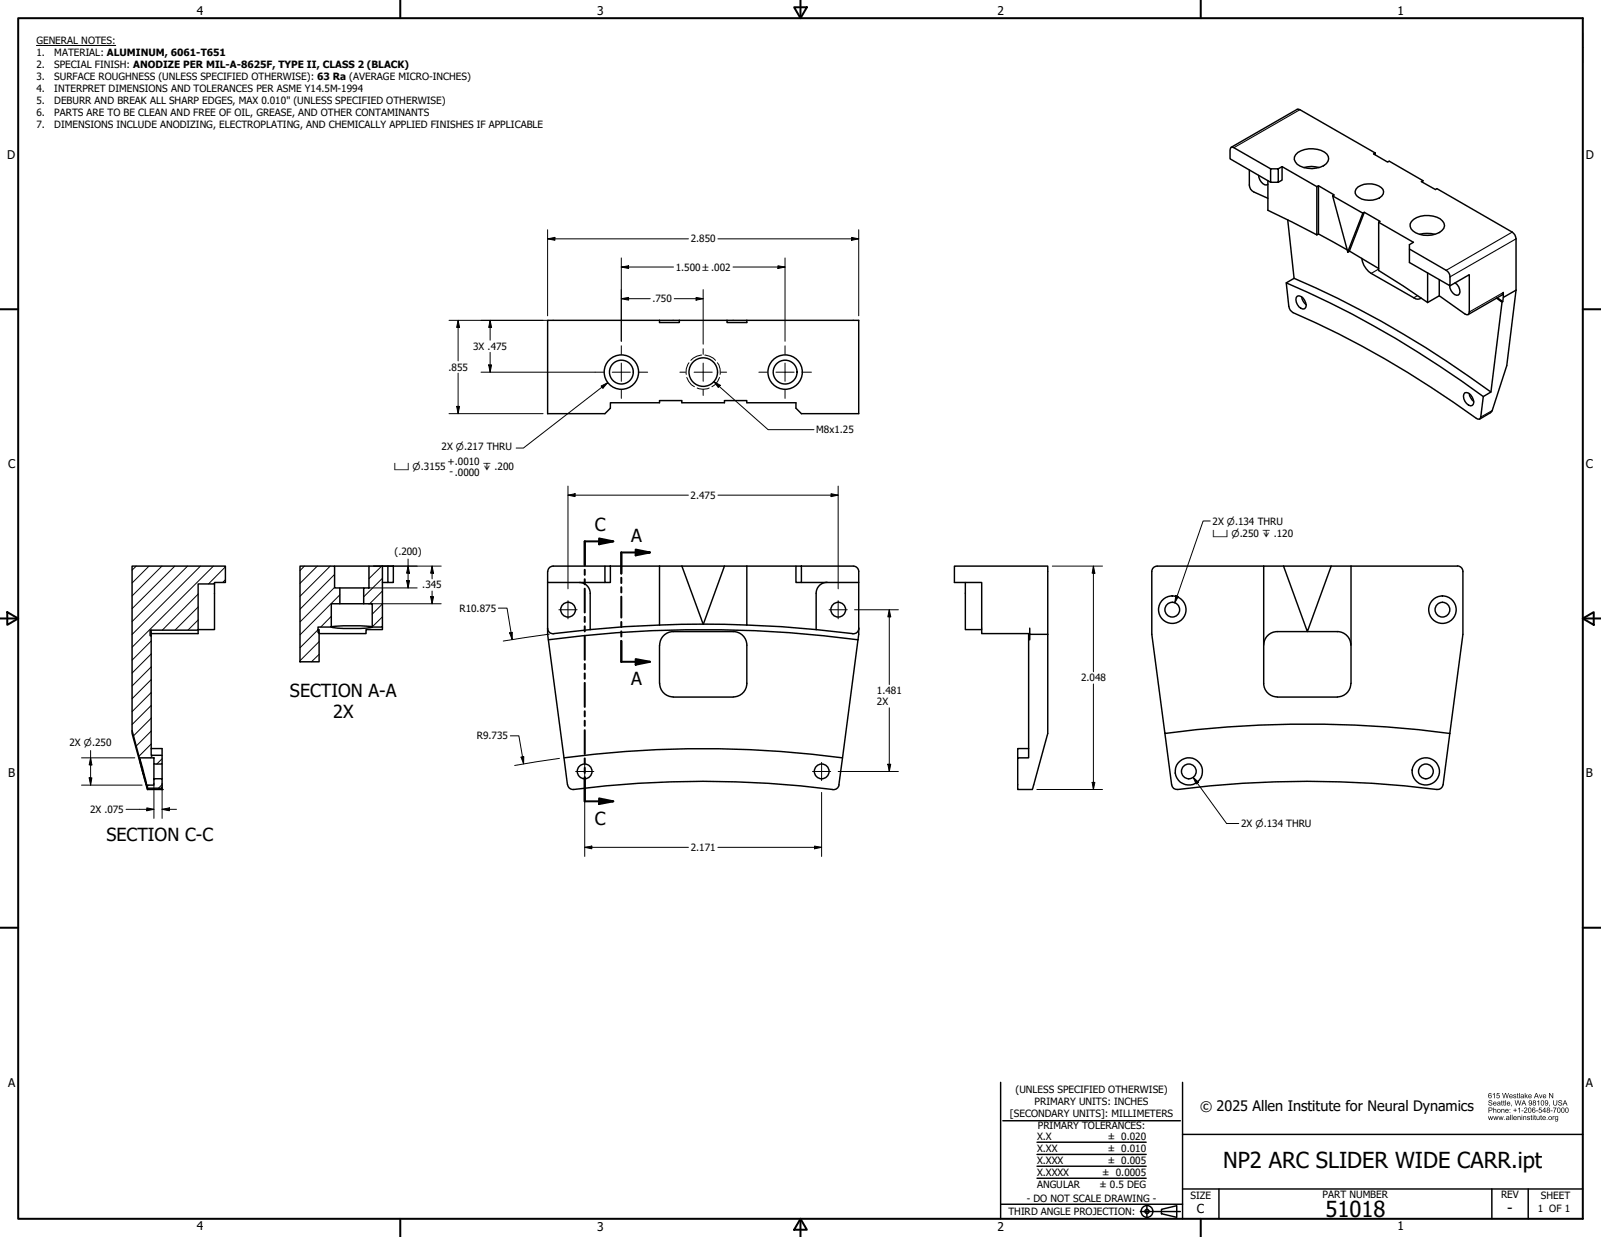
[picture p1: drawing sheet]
<svg xmlns="http://www.w3.org/2000/svg" width="559mm" height="432mm" viewBox="0 0 559 432" stroke-linecap="round" stroke-linejoin="round" font-family="sans-serif">
<!-- layer: Hatch (ANSI) -->
<g fill="none" stroke="#000" stroke-width=".35">
<path d="M47.6 197.6l-1.5 1.4M52 197.6l-5.9 5.9M56.5 197.6l-10.4 10.4M61 197.6l-14.9 14.9M65.5 197.6l-19.4 19.4M70 197.6l-23.9 23.9M74.5 197.6l-28.4 28.3M78.7 197.9l-5.9 5.9M106.2 197.6l-1.5 1.6M110.7 197.6l-6 6M115.3 197.6l-10.6 10.6M133.2 197.6l-4.4 4.4"/>
<path d="M69.2 207.4l-12.6 12.6M69.2 216.4l-3.6 3.6M69.2 211.9l-8.1 8.1M78.7 202.4l-1 .9M111 219.8l-6.3 6.3M115.6 215.1l-3.6 3.8M116.8 205l-12.1 12.1M116.8 200.5l-12.1 12.2M118.6 207.6l-13.9 14M133.5 215.3l-3.6 3.5M133.5 210.8l-3.6 3.6M133.5 201.9l-6.6 6.4"/>
<path d="M133.5 206.3l-4.5 4.5M52.8 237.2l-6.7 6.7M52.8 232.8l-6.7 6.7M52.8 228.3l-6.7 6.6M52.8 223.8l-6.7 6.6M111.4 228.4l-2.7 2.6M111.4 224l-6.7 6.6M52.8 246.3l-6.7 6.6M52.8 241.7l-6.7 6.7M52.8 250.7l-6.2 6.2M52.8 259.7l-4.3 4.3M52.8 255.2l-5.2 5.2"/>
<path d="M51.9 274.1l-.6 .5M53.3 263.7l-.8 .8M54.1 271.8l-.4 .4M56.6 273.9l-1.3 1.2M56.6 264.9l-1.9 1.8"/>
</g>
<!-- layer: Visible (ANSI) -->
<g fill="none" stroke="#000" stroke-width=".51">
<path d="M429.7 51.4l23.5-13.3 26.8 15.3M436.1 59.3v5.3a2.72 2.72 0 0 0 1.5 2.4l4.9 2.2M443.5 58.9l-12.8-7.3-1-.2-.2 .4-.2 3.6 14.2 8.2M443.5 58.9h2.7v4.7h-2.7zM447.5 58.2l-1.3 .7M452.2 54a8.4 8.4 0 0 1 10.9-.2 2.5 2.5 0 0 1-1.1 4 9.1 9.1 0 0 1-9.2-.5 2.29 2.29 0 0 1-.6-3.3zM455.1 58.5a9.5 9.5 0 0 1 5.3 0M480 53.4v.6M480 53.4l-.6 .3 4.9 2.9 .6-.3 11.7 6.8M439.3 61.2a3.5 3.5 0 0 0 2.7 3.4l.5-.3M442.5 63.1v10.3l17.1 8.6M446.2 63.6l1.3-.7v-4.7l12.1 7"/>
<path d="M449.5 76.7l2.2 20.5M459.6 65.2l.6-.4 5.5 3.3-.6 .3M459.6 65.2v16.8M460.2 64.8v16.9M465.1 68.4l5.3 19.5M465.1 68.4l10.6 6M474 65.3a7 7 0 0 1 8.7 .9 2.21 2.21 0 0 1-1.2 2.9 6.5 6.5 0 0 1-8.5-1.6l.3-1.5zM475.7 74.4l-5.3 13.5M475.7 74.4l.5-.3 5.5 3.2-.5 .3M476.2 74.1l-5.2 13.5M481.2 77.6v16.8l8.6 5.4 8.5 5.8M481.2 77.6l12.1 7-1.4 .8v6.2l14.2 8.2v-3.2a2.72 2.72 0 0 0-1.3-2.2l-12.9-7.5"/>
<path d="M492.6 77.3a8.2 8.2 0 0 1 10.9-.1 2.12 2.12 0 0 1-.2 3.3 8.3 8.3 0 0 1-10.8-.6l-.3-1.7zM496.6 63.1l-.5 .3 4.9 2.8 .5-.4 26.3 15.2a2.95 2.95 0 0 1 1.3 2.4v17.9M496.6 63.1l-.2 .5M448.9 98.7a346.9 346.9 0 0 1 68.8 39.7M451.7 97.2a344.4 344.4 0 0 1 68.7 39.6M451.7 97.2l-2.8 1.5 .9 8.2a2.87 2.87 0 0 0 1.6 2.3 345.2 345.2 0 0 1 64.4 37.1h.5l.5-.7 .9-7.2 2.7-1.6 3.9-31.3M459.6 82l.6-.3 10 5.5M470.4 87.9l.6-.3 10.2 6.1M475.3 90.2a7.3 7.3 0 0 0 3.3 5.2l14.9 8.5a2.14 2.14 0 0 0 2.6 .2M495.5 81.8a11.4 11.4 0 0 1 5.3 0M498.3 95.3v10.3M502.3 97.6v5.7"/>
<path d="M506.1 99.8l6.7-3.9v13l-.4 1-1.1-.3-9-6.3-4 2.3M507.9 98.7a2.99 2.99 0 0 1 1.1 4.3 3.1 3.1 0 0 1-3-3.3M191.1 111.8h108.6v32.6h-20l-1.9-1.9v-1.9h-17.1v-.8h-7.8v.8h-14.9v-.8h-7.8v.8h-17.2v1.9l-1.9 1.9h-20zM237.1 111.8v.8h-6.9v-.8M260.7 111.8v.8h-7v-.8M452.8 103.4a2.96 2.96 0 0 1 2.9 3.9l-.3 .5a2.96 2.96 0 0 1-3-4zM454.3 103.6a4.2 4.2 0 0 0 1.6 2.8M522.6 103.9l1.9 1.4-.2 .2-1.9-1.4M524.7 103.8v-1.7l-.4 .8-11.9 6.9M529.1 101.3l-4.4 2.5-.2 1.5M529.1 101.3l-3.2 26.3-5.1 15.7-.6 .8-3.8 2.2M511.3 137.1a3 3 0 0 1 2.9 4l-.4 .4a3 3 0 0 1-2.9-3.9z"/>
<path d="M512.8 137.4a4.3 4.3 0 0 0 1.6 2.7M46.1 197.6h32.6v5.7h-3.8v.5h-5.7v16.2h-16.8v1.9h.4v41.8h3.8v3h-2.9v-2.2h-5.1l-2.5-9.5zM104.7 197.6h12.1v7.6h1.8v5.6h-3v8.1h-4.6v1.9h.4v10.2h-6.7zM116.8 197.6h12M128.8 197.6h4.7v21.3h-3.6v-8.1h-3v-5.6h1.9zM133.5 197.6h1.9M135.4 197.6h1.9v5.7h-1.9zM191.1 199.5v3.8h20M193 197.6h18.1M193.1 197.6l-1.4 .6-.5 1.3M211.1 197.6h1.9v5.7h-1.9zM213 197.6h64.8"/>
<path d="M230.2 197.6v20.6M238 197.6l7.4 20.3M252.9 197.6l-7.4 20.3M260.7 197.6v20.6M277.8 197.6h1.9v5.7h-1.9zM279.7 197.6h18.1l1.4 .6 .5 1.3M299.7 199.5v3.8h-20M402 199.5v21.9l4.6 34.6a378.6 378.6 0 0 1 99.4 0M441.1 197.6v40.9a4.7 4.7 0 0 0 4.7 4.8M448 197.6l8.3 22.9 8.3-22.9M471.6 197.6v41M508.7 197.5l1.3 .6 .6 1.4"/>
<path d="M508.7 197.6h-104.8l-1.3 .6-.6 1.3M510.6 199.5v21.9l-4.6 34.6M52.8 220v1.9M69.2 220v1.2h-16.4M74.9 203.8v16h-5.7M111 219.8h.4v1M115.6 218.9a57.6 57.6 0 0 1 14.3 0 50.5 50.5 0 0 1-14.3 0zM118.6 210.8h8.3M118.6 205.2h8.3M133.5 218.9v.9h-5.7v1.4h-16.4M133.5 203.3h1.9M191.1 203.3v18.1l.3 1.9a414.6 414.6 0 0 1 108.1 0"/>
<path d="M191.1 219.3a1.94 1.94 0 0 0 2.2 1.9l12.7-1.4M202.2 203.3a3.8 3.8 0 0 1 3.8 3.8M206 207.1v12.7M230.2 218.2l-12.1 .6-12.1 1M245.4 217.9l-15.2 .3M245.4 217.9h.1M245.5 217.9l15.2 .3M260.7 218.2l12.1 .6 12.1 1M284.9 219.8l12.7 1.4M284.9 207.1v12.7M288.7 203.3a3.8 3.8 0 0 0-3.8 3.8M299.7 203.3v18.1l-.2 1.9"/>
<path d="M299.8 219.3a1.94 1.94 0 0 1-2.2 1.9M336.9 203.3v16.5h5.7M359.4 219.3v2.1M191.4 223.3l6.7 50.6M230.2 225.2v13.4M230.3 225.2a4.7 4.7 0 0 1 4.7-4.7h20.9a4.7 4.7 0 0 1 4.8 4.7v13.4a4.7 4.7 0 0 1-4.8 4.7M230.3 238.5a4.7 4.7 0 0 0 4.7 4.8M299.5 223.3l-6.7 50.6M359 221.2v2.1h.4v-1.9h6.3M359.4 221.2h-16.8v-17.9h-9.5v-5.7h32.6v58.4l-5.4 19.6h-5.1v-11.1h3.8v-41.2M466.8 220.5a4.7 4.7 0 0 1 4.7 4.7M466.8 220.5h-21a4.7 4.7 0 0 0-4.7 4.7"/>
<path d="M471.5 238.5a4.7 4.7 0 0 1-4.7 4.8M46.1 255v1l5.4 19.6M235 243.3h20.9M445.8 243.3h21M506 256l-2.3 17.9a1.96 1.96 0 0 1-2.2 1.7 369.2 369.2 0 0 0-91.2-.1l-.7-.3-.7-1.3-2.3-17.9M48.6 264.5l2.6 9.6zM51.2 274.1h2.5v-2.3h2.9v3.3h-5.1zM51.5 275.1v.5M52.8 261.3h3.8v2.4M53.7 266.7v5.1M56.6 266.7v5.1M56.6 275.1v.5h-5.1"/>
<path d="M196.8 264.5a369.1 369.1 0 0 1 97.3 0M198.1 274l.4 .9 1.2 .7a367.5 367.5 0 0 1 90.9 0M292.8 274l-.7 1.3-1.4 .3M359 261.3h-3.8v3.2"/>
<circle cx="216.9" cy="129.9" r="6"/>
<circle cx="216.9" cy="129.9" r="4.2"/>
<circle cx="245.5" cy="129.9" r="5"/>
<circle cx="274" cy="129.9" r="6"/>
<circle cx="274" cy="129.9" r="4.2"/>
<circle cx="198.3" cy="212.8" r="2.57"/>
<circle cx="292.6" cy="212.8" r="2.57"/>
<circle cx="409.2" cy="212.8" r="2.57"/>
<circle cx="409.2" cy="212.8" r="4.8"/>
<circle cx="503.5" cy="212.8" r="2.57"/>
<circle cx="503.5" cy="212.8" r="4.8"/>
<circle cx="204.1" cy="269.3" r="2.57"/>
<circle cx="286.8" cy="269.3" r="2.57"/>
<circle cx="414.9" cy="269.3" r="2.57"/>
<circle cx="414.9" cy="269.3" r="4.8"/>
<circle cx="497.6" cy="269.3" r="4.8"/>
<circle cx="497.7" cy="269.3" r="2.57"/>
</g>
<g fill="#000">
<circle cx="470.4" cy="87.9" r=".25"/>
<circle cx="56.6" cy="275.6" r=".25"/>
</g>
<!-- layer: Visible Narrow (ANSI) -->
<path d="M453.7 38.3l-23 13.3M481.2 93.9l-2.6 1.5M527.8 81l-23 13.4M529.1 83.4l-23 13.2M494.8 103.2l-1.3 .7M524.7 102.1l-11.9 6.8M520.8 143.3l-4 2.3" fill="none" stroke="#000" stroke-width=".38"/>
<!-- layer: Hidden Narrow (ANSI) -->
<path d="M239.7 131.8l1.6 2.5 1.1 .7M240.5 126.6a5.2 5.2 0 0 0-1 4.1M243.3 135.4a5.2 5.2 0 0 0 4.2 0M244.9 124a5.6 5.6 0 0 0-3.8 1.8M246 124a5.6 5.6 0 0 1 3.7 1.8M250.4 126.6a5.2 5.2 0 0 1 .9 4.1M251.1 131.8l-1.5 2.5-1.1 .7" fill="none" stroke="#000" stroke-width=".35"/>
<!-- layer: Section Line (ANSI) -->
<g fill="none" stroke="#000" stroke-width=".7">
<path d="M204.1 198.9v1.8M209.1 188l5 1-5 1zM214.1 189h-10v8.4M221.9 191.8l5 1-5 1.1zM226.9 192.8h-10v7.4M204.1 202.2v1.8M204.1 205.5v8.3M204.1 215.3v1.8M204.1 218.6v1.8M216.9 201.7v1.8M216.9 205v1.8M216.9 208.3v7.3"/>
<path d="M216.9 217.1v1.8M204.1 221.9v8.4M204.1 231.8v1.8M204.1 235.1v1.8M204.1 238.4v8.4M216.9 220.4v1.8M216.9 223.7v7.3h10M221.9 230.1l5 .9-5 1zM204.1 248.3v1.8M204.1 251.6v1.8M204.1 254.9v8.3M204.1 264.7v1.8"/>
<path d="M204.1 268v1.8M204.1 271.3v8.4h10M209.1 278.7l5 1-5 1z"/>
</g>
<g fill="#000">
<path d="M209.1 188l5 1-5 1z" fill-rule="evenodd"/>
<path d="M221.9 191.8l5 1-5 1.1z" fill-rule="evenodd"/>
<path d="M221.9 230.1l5 .9-5 1z" fill-rule="evenodd"/>
<path d="M209.1 278.7l5 1-5 1z" fill-rule="evenodd"/>
</g>
<!-- layer: Border (ANSI) -->
<g fill="none" stroke="#000" stroke-width=".7">
<path d="M139.7 0v6.3M279.4 0v6.3M419.1 0v6.3M6.4 6.3h546v419.1h-546zM277.2 2.5h4.4l-2.2 3.8zM0 107.9h6.3M552.4 107.9h6.4M0 215.9h6.3M2.5 213.7l3.8 2.2-3.8 2.2zM552.4 215.9h6.4M552.5 215.9l3.8-2.2v4.4zM0 323.8h6.3"/>
<path d="M552.4 323.8h6.4M139.7 425.4v6.4M279.4 425.4v6.4M279.4 425.4l2.2 3.9h-4.4zM419.1 425.4v6.4"/>
</g>
<!-- layer: Title (ANSI) -->
<g fill="none" stroke="#000" stroke-width=".51">
<path d="M349.2 377.8v47.6M412.7 377.8v47.6M350 391.2h62M361.9 398.7h38.1M412.7 396h139.7M361.9 403h38.1M361.9 411.3h38.1M361.9 407.1h38.1M412.7 415h139.7M425.4 415v10.4M520.7 415v10.4M533.4 415v10.4"/>
<path d="M349.2 420.4h63.5M398 422.9h14M400.3 420.6v4.6M405.4 422.1l5.3-1.2v4l-5.3-1.2z"/>
<circle cx="400.3" cy="422.9" r="2.06"/>
<circle cx="400.3" cy="422.9" r=".73"/>
</g>
<!-- layer: Symbol (ANSI) -->
<path d="M12.7 15.9h27.7M552.4 11.5v10.3M209.8 134.7l2.3-1.1-1.7 1.9zM212.1 133.6l-29.4 22.8h-2.6M249.2 133.2l18.9 16.8h16M249.2 133.2l2.2 1.3-.7 .8zM422.4 181.9h-2.5l-9.9 28.5M410.4 207.9l.9 .3-1.3 2.2zM416.4 271.3l11.7 16.2h4.3M416.4 271.3l1.9 1.7-.8 .7z" fill="none" stroke="#000" stroke-width=".35"/>
<g fill="#000">
<path d="M209.8 134.7l2.3-1.1-1.7 1.9z" fill-rule="evenodd"/>
<path d="M249.2 133.2l2.2 1.3-.7 .8z" fill-rule="evenodd"/>
<path d="M410.4 207.9l.9 .3-1.3 2.2z" fill-rule="evenodd"/>
<path d="M416.4 271.3l1.9 1.7-.8 .7z" fill-rule="evenodd"/>
</g>
<!-- layer: Center Mark (ANSI) -->
<g fill="none" stroke="#000" stroke-width=".35">
<path d="M207.7 129.9h3M213.7 129.9h6.3M216.9 120.7v3M216.9 126.7v6.4M216.9 136.1v3M223 129.9h3.1M237.3 129.9h2M242.3 129.9h6.3M245.4 121.7v2M245.4 126.7v6.4M245.4 136.1v1.9M251.6 129.9h2"/>
<path d="M264.9 129.9h2.9M270.8 129.9h6.4M274 120.7v3M274 126.7v6.4M274 136.1v3M280.2 129.9h3M195.1 212.9h6.3M198.2 209.7v6.3M289.4 212.9h6.3M292.5 209.7v6.3M200.9 269.3h6.4M204.1 266.1v6.4"/>
<path d="M283.6 269.3h6.3M286.8 266.1v6.4"/>
</g>
<!-- layer: Dimension (ANSI) -->
<g fill="none" stroke="#000" stroke-width=".35">
<path d="M191.1 80.2v30M191.1 83.4l2.6-.5v1zM191.1 83.4h49.2M216.9 90v29.1M216.9 93.2l2.5-.4v.9zM216.9 93.2h18.2M250.6 83.4h49.1M255.8 93.2h18.2M271.5 92.8l2.5 .4-2.5 .5zM274 90v29.1M297.2 82.9l2.5 .5-2.5 .5zM299.7 80.2v30"/>
<path d="M156.7 111.8h34.8M159.9 111.8v14.2M159.9 111.8l.5 2.5h-1zM171.1 111.8l.5 2.5h-1zM171.1 111.8v6.9M216.9 104.3l2.5-.5v1zM216.9 104.3h10M235.3 104.3h10.1M243 103.8l2.4 .5-2.4 .5zM245.4 101.1v19M159.9 130.2v14.2M167.9 129.9h39.8"/>
<path d="M170.6 127.4h1l-.5 2.5zM171.1 123v6.9M156.7 144.4h32.8M159.4 141.9h1l-.5 2.5zM198.2 172.8l2.5-.5v1.1zM198.2 172.8h42.1M198.2 169.7v35.8M250.6 172.8h41.9M290.1 172.3l2.4 .5-2.4 .6zM292.5 169.7v35.8M130.4 197.6h23.6M142.4 195.1v10.1"/>
<path d="M142.4 197.6l.5 2.5h-1zM150.8 197.6v4.5M150.8 197.6l.5 2.5h-1zM367.3 197.6h17.5M381.6 197.6l.5 2.5h-.9zM381.6 197.6v36.9M128.5 205.2h17.1M128.5 210.8h25.5M141.9 202.7h1l-.5 2.5zM150.3 208.3h1l-.5 2.5zM150.8 206.3v4.5M173.9 212.3h3.1l1.8 11"/>
<path d="M298.3 212.9h15.3M310.4 212.9v26.1M310.4 212.9l.5 2.4h-1zM177.9 220.9l.9-.2v2.6zM191.7 221.4l-16.1 2.4M381.6 238.8v36.8M178.1 256.9h3l1.7 9.7M310.4 247.1v22.2M28.4 264.5h18.7M28.4 274.1h21.2M31.1 271.5h1l-.5 2.6zM31.6 262v12.1"/>
<path d="M31.6 264.5l.5 2.5h-1zM53.7 273.4v12.3M56.6 273.4v12.3M181.9 264.3l.9-.2v2.5zM195.3 264.7l-15.7 2.5M204.1 276.6v22.4M286.8 276.6v22.4M292.5 269.3h21.1M309.9 266.8h1l-.5 2.5zM361.9 275.6h22.9M381.2 273.1h.9l-.5 2.5zM44 282.5h9.7"/>
<path d="M51.2 282l2.5 .5-2.5 .5zM56.6 282.5l2.5-.5v1zM56.6 282.5h5M204.1 295.8l2.5-.5v1zM204.1 295.8h36.2M250.6 295.8h36.2M284.3 295.3l2.5 .5-2.5 .5z"/>
</g>
<g fill="#000">
<path d="M191.1 83.4l2.6-.5v1z" fill-rule="evenodd"/>
<path d="M216.9 93.2l2.5-.4v.9z" fill-rule="evenodd"/>
<path d="M271.5 92.8l2.5 .4-2.5 .5z" fill-rule="evenodd"/>
<path d="M297.2 82.9l2.5 .5-2.5 .5z" fill-rule="evenodd"/>
<path d="M159.9 111.8l.5 2.5h-1z" fill-rule="evenodd"/>
<path d="M171.1 111.8l.5 2.5h-1z" fill-rule="evenodd"/>
<path d="M216.9 104.3l2.5-.5v1z" fill-rule="evenodd"/>
<path d="M243 103.8l2.4 .5-2.4 .5z" fill-rule="evenodd"/>
<path d="M170.6 127.4h1l-.5 2.5z" fill-rule="evenodd"/>
<path d="M159.4 141.9h1l-.5 2.5z" fill-rule="evenodd"/>
<path d="M198.2 172.8l2.5-.5v1.1z" fill-rule="evenodd"/>
<path d="M290.1 172.3l2.4 .5-2.4 .6z" fill-rule="evenodd"/>
<path d="M141.9 202.7h1l-.5 2.5z" fill-rule="evenodd"/>
<path d="M142.4 197.6l.5 2.5h-1z" fill-rule="evenodd"/>
<path d="M150.3 208.3h1l-.5 2.5z" fill-rule="evenodd"/>
<path d="M150.8 197.6l.5 2.5h-1z" fill-rule="evenodd"/>
<path d="M310.4 212.9l.5 2.4h-1z" fill-rule="evenodd"/>
<path d="M381.6 197.6l.5 2.5h-.9z" fill-rule="evenodd"/>
<path d="M177.9 220.9l.9-.2v2.6z" fill-rule="evenodd"/>
<path d="M31.1 271.5h1l-.5 2.6z" fill-rule="evenodd"/>
<path d="M31.6 264.5l.5 2.5h-1z" fill-rule="evenodd"/>
<path d="M181.9 264.3l.9-.2v2.5z" fill-rule="evenodd"/>
<path d="M309.9 266.8h1l-.5 2.5z" fill-rule="evenodd"/>
<path d="M381.2 273.1h.9l-.5 2.5z" fill-rule="evenodd"/>
<path d="M51.2 282l2.5 .5-2.5 .5z" fill-rule="evenodd"/>
<path d="M56.6 282.5l2.5-.5v1z" fill-rule="evenodd"/>
<path d="M204.1 295.8l2.5-.5v1z" fill-rule="evenodd"/>
<path d="M284.3 295.3l2.5 .5-2.5 .5z" fill-rule="evenodd"/>
</g>
<g fill="#000">
<path d="M540.7 381.5h.2l1 1.5v-1.5h.2v1.9h-.2l-1-1.5v1.5h-.2zM538.8 382.3l-.1 .3h.8l-.3-.4zM538.6 382.2a.62 .62 0 0 1 .8-.1 .62 .62 0 0 1 .3 .7h-1a.38 .38 0 0 0 .3 .4 .38 .38 0 0 0 .4-.3l.3 .1a.67 .67 0 0 1-1 .2 .67 .67 0 0 1-.1-1zM537.1 382h.3l.3 1.1 .4-1.1h.3l-.5 1.4h-.3zM536.2 381.7l-.3 .9h.7zM536.1 381.5h.3l.7 1.9h-.3l-.2-.6h-.7l-.2 .6h-.3zM533.8 382.3l-.2 .3h.8l-.2-.4zM533.6 382.2a.62 .62 0 0 1 .7-.1 .62 .62 0 0 1 .3 .7h-1a.38 .38 0 0 0 .3 .4 .38 .38 0 0 0 .5-.3l.2 .1a.67 .67 0 0 1-1 .2 .67 .67 0 0 1 0-1zM532.2 381.5h.2v1.1l.8-.6-.5 .5 .6 .9h-.3l-.4-.7-.2 .7h-.2zM531 382.9v.3h.3l.3-.5zM530.8 382.2l1-.1 .1 1.3-.3-.2a.49 .49 0 0 1-.6 .2 .49 .49 0 0 1-.2-.7 .49 .49 0 0 1 .7-.1l.1-.3-.8 .1zM530.2 381.5h.2v1.9h-.2zM529.6 381.7l.2-.1v.4h.2l-.2 .2v.9l.2 .3-.4-.2-.2-1zM528.3 382.2l.5-.2 .4 .3-.6-.1-.1 .3a.54 .54 0 0 1 .7 .4 .54 .54 0 0 1-.5 .6 .54 .54 0 0 1-.5-.5l.5 .2 .3-.2-.8-.4zM527.1 382.3l-.1 .3h.7l-.2-.4zM526.9 382.2a.61 .61 0 0 1 .8-.1 .61 .61 0 0 1 .3 .7h-1a.39 .39 0 0 0 .3 .4 .39 .39 0 0 0 .4-.3l.3 .1a.67 .67 0 0 1-1.1 .2 .67 .67 0 0 1 0-1zM524.3 381.5h.3l.3 1.6 .4-1.6h.3l.4 1.6 .4-1.6h.2l-.5 1.9h-.2l-.4-1.6-.5 1.6h-.2zM522.5 381.6h.9v.2h-.7l-.1 .5a.6 .6 0 0 1 .8 .2 .6 .6 0 0 1-.4 .9 .6 .6 0 0 1-.7-.5h.2a.38 .38 0 0 0 .6 .1 .38 .38 0 0 0 0-.6 .38 .38 0 0 0-.6 .1h-.2zM521 382l.7-.5v1.9h-.2v-1.5l-.5 .3zM519.7 382.8a.4 .4 0 0 0 .8 0 .4 .4 0 0 0-.8 0zM519.6 381.7l.7-.1 .3 .4h-.2a.36 .36 0 0 0-.5-.3 .36 .36 0 0 0-.2 .5v.2a.58 .58 0 0 1 .9 .2 .58 .58 0 0 1-.5 .8 .58 .58 0 0 1-.6-.6z" fill-rule="evenodd"/>
<path d="M542.9 390.3a.45 .45 0 0 0 .9 0 .45 .45 0 0 0-.9 0zM542.8 389.8l1-.2v1.2a.57 .57 0 0 1-.4 .7 .57 .57 0 0 1-.7-.4l.3 .2a.39 .39 0 0 0 .5 0 .39 .39 0 0 0 .1-.5 .63 .63 0 0 1-.9-.1 .63 .63 0 0 1 .1-.9zM541.9 389.6l.2 .2 .5-.1-.4 .3-.1 1h-.2zM540.7 390.3a.46 .46 0 0 0 .9 0 .46 .46 0 0 0-.9 0zM540.4 390.3a.7 .7 0 0 1 1.4 0 .7 .7 0 0 1-1.4 0zM539.9 390.7h.2v.3h-.2zM538.7 389.9l-.1 .3h.7l-.2-.4zM538.5 389.8a.61 .61 0 0 1 .7-.1 .61 .61 0 0 1 .3 .7h-.9a.38 .38 0 0 0 .2 .4 .38 .38 0 0 0 .5-.3l.2 .1a.67 .67 0 0 1-1 .3 .67 .67 0 0 1 0-1.1zM537.7 389.3l.3-.1v.4h.2l-.2 .2v.9l.2 .3-.4-.2-.2-1zM536.3 389.6h.2v1l.3 .2 .3-.2v-1h.3v1.4l-1-.2zM535.6 389.3l.2-.1v.4h.3l-.3 .2v.8l.3 .4-.4-.2zM535 389.6h.2v1.4h-.2zM535 389.1l.2 .3zM534.4 389.3l.2-.1v.4h.2l-.2 .2v.9l.2 .3-.4-.2zM533.1 389.8l.7-.1 .2 .3-.6-.2-.1 .3a.54 .54 0 0 1 .7 .4 .54 .54 0 0 1-.5 .7 .54 .54 0 0 1-.5-.6l.5 .2 .3-.2-.7-.4zM531.6 389.6l1 .2 .1 1.2h-.2v-1l-.3-.2-.3 .2v1h-.3zM531.1 389.6h.2v1.4h-.2zM531.1 389.1l.2 .3zM529.7 389.6l1 .2v1.2h-.2v-1l-.3-.2-.3 .2v1h-.2zM528.5 389.9l-.1 .3h.8l-.2-.4zM528.4 389.8a.61 .61 0 0 1 .7-.1 .61 .61 0 0 1 .3 .7h-1a.38 .38 0 0 0 .3 .4 .38 .38 0 0 0 .5-.3l.2 .1a.67 .67 0 0 1-1 .3 .67 .67 0 0 1 0-1.1zM527.7 389.1h.2v1.9h-.2zM527.1 389.1h.3v1.9h-.3zM525.9 390.5v.3h.4l.3-.5zM525.8 389.8h.9l.2 1.2-.3-.2a.5 .5 0 0 1-.7 .2 .5 .5 0 0 1-.2-.7 .5 .5 0 0 1 .7-.1l.1-.3-.8 .1zM525.1 390.7h.2v.3h-.2zM523 389.6h.2l.3 1.1 .3-1.1h.2l.3 1.1 .3-1.1h.2l-.4 1.4h-.2l-.3-1.1-.2 1.1h-.3zM521.2 389.6h.2l.3 1.1 .3-1.1h.2l.3 1.1 .3-1.1h.2l-.4 1.4h-.3l-.2-1.1-.3 1.1h-.2zM519.4 389.6h.2l.3 1.1 .3-1.1h.2l.2 1.1 .3-1.1h.3l-.5 1.4h-.2l-.2-1.1-.3 1.1h-.2z" fill-rule="evenodd"/>
<path d="M546.2 384.3l-.3 .9h.7zM546.1 384.1h.3l.7 1.8h-.3l-.2-.6h-.7l-.2 .6h-.3zM544.1 384.2a.71 .71 0 0 1 1.1 .4h-.2a.4 .4 0 0 0-.4-.4 .4 .4 0 0 0-.4 .5l.1 .1a.69 .69 0 0 1 .9 .4 .69 .69 0 0 1-.5 .9 .69 .69 0 0 1-.8-.6l.2-.2a.44 .44 0 0 0 .5 .6 .44 .44 0 0 0 .2-.8h-.1a.58 .58 0 0 1-.7-.2 .58 .58 0 0 1 .1-.7zM542.1 384.1h.2v1a.49 .49 0 0 0 .5 .6 .49 .49 0 0 0 .5-.6v-1h.2v1a.72 .72 0 0 1-.7 .8 .72 .72 0 0 1-.7-.8zM540.7 385.6h.3l-.2 .7zM539.4 384.7a.39 .39 0 0 0 .7 0 .39 .39 0 0 0-.7 0zM539.4 384.2a.87 .87 0 0 1 1.1 .7 .87 .87 0 0 1-.8 1l-.5-.4 .7 .2 .3-.7a.58 .58 0 0 1-.9 .1 .58 .58 0 0 1 .1-.9zM538.1 384.4a.85 .85 0 0 0 .4 1.3l.2-.2a.64 .64 0 0 0 .1-.8 .64 .64 0 0 0-.7-.3zM538 384.2a.84 .84 0 0 1 1 .8 .84 .84 0 0 1-.9 .8l-.3-.8zM536.5 384.5l.7-.4v1.8h-.2v-1.4l-.5 .2zM535.3 384.5a.29 .29 0 0 0 .5 0 .29 .29 0 0 0-.5 0zM535.2 385.4a.37 .37 0 0 0 .7 0 .37 .37 0 0 0-.7 0zM535.2 384.2a.49 .49 0 0 1 .7 0 .49 .49 0 0 1-.1 .7 .54 .54 0 0 1 .2 .8 .54 .54 0 0 1-.9 0 .54 .54 0 0 1 .2-.8l-.3-.2zM533.7 384.7a.4 .4 0 0 0 .8 0 .4 .4 0 0 0-.8 0zM533.7 384.2a.87 .87 0 0 1 1.1 .7 .87 .87 0 0 1-.7 1l-.5-.4 .7 .2 .2-.7a.58 .58 0 0 1-.9 .1 .58 .58 0 0 1 .1-.9zM531.9 384.3l-.3 .9h.6zM531.7 384.1h.3l.7 1.8h-.2l-.2-.6h-.8l-.2 .6h-.3zM528.7 384.1h.2l.4 1.5 .4-1.5h.3l.4 1.5 .4-1.5h.2l-.5 1.8h-.2l-.5-1.6-.4 1.6h-.2zM527.5 385.6h.2l-.2 .7zM526.3 384.8l-.1 .3h.7l-.2-.3zM526.1 384.7a.61 .61 0 0 1 .7-.1 .61 .61 0 0 1 .3 .7h-.9a.38 .38 0 0 0 .2 .4 .38 .38 0 0 0 .5-.2h.2a.66 .66 0 0 1-1 .3 .66 .66 0 0 1 0-1.1zM525.4 384.1h.3v1.8h-.3zM524.8 384.2l.2-.1v.5h.2l-.2 .2v.8l.2 .3-.4-.1-.2-1zM524.1 384.2l.2-.1v.5h.2l-.2 .2v.7l.2 .4-.4-.1zM522.8 385.4v.3h.4l.3-.5zM522.8 384.6l.8 .1 .2 1.2-.3-.2a.49 .49 0 0 1-.7 .3 .49 .49 0 0 1-.2-.7 .49 .49 0 0 1 .7-.2v-.3l-.7 .2zM521.5 384.8l-.1 .3h.7l-.2-.3zM521.3 384.7a.61 .61 0 0 1 .7-.1 .61 .61 0 0 1 .3 .7h-.9a.38 .38 0 0 0 .2 .4 .38 .38 0 0 0 .5-.2h.2a.66 .66 0 0 1-1 .3 .66 .66 0 0 1 0-1.1zM519.7 384.2a.72 .72 0 0 1 1.2 .4h-.3a.4 .4 0 0 0-.4-.4 .4 .4 0 0 0-.4 .5l.2 .1a.69 .69 0 0 1 .8 .4 .69 .69 0 0 1-.4 .8 .69 .69 0 0 1-.8-.4l-.1-.3h.2a.44 .44 0 0 0 .5 .5 .44 .44 0 0 0 .3-.7h-.2a.58 .58 0 0 1-.6-.2 .58 .58 0 0 1 0-.7z" fill-rule="evenodd"/>
<path d="M546.6 386.9a.86 .86 0 0 0 .4 1.3l.2-.1a.86 .86 0 0 0-.4-1.3zM546.6 386.7a.84 .84 0 0 1 .9 .8 .84 .84 0 0 1-.9 .9l-.3-.9zM545.2 386.9a.86 .86 0 0 0 .4 1.3l.1-.1a.86 .86 0 0 0-.4-1.3zM545.2 386.7a.84 .84 0 0 1 .9 .8 .84 .84 0 0 1-.9 .9l-.3-.9zM543.8 386.9a.86 .86 0 0 0 .4 1.3l.1-.1a.84 .84 0 0 0-.4-1.3zM543.7 386.7a.84 .84 0 0 1 1 .8 .84 .84 0 0 1-.9 .9l-.3-.9zM542.1 386.6h1.2l-.7 1.8h-.3l.1-.5 .6-1.1h-.9zM541.2 387.7h.7v.2h-.7zM540.1 387.1a.3 .3 0 0 0 .6 0 .3 .3 0 0 0-.6 0zM540 387.9a.4 .4 0 0 0 .8 0 .4 .4 0 0 0-.8 0zM540 386.7a.49 .49 0 0 1 .8 0 .49 .49 0 0 1-.1 .7 .55 .55 0 0 1 .1 .9 .55 .55 0 0 1-.8 0 .55 .55 0 0 1 .2-.9l-.3-.2zM539.1 387l-.5 .8h.5zM539.2 386.6h.1v1.2h.3l-.3 .6h-.2v-.4h-.8zM537.2 386.6h.9v.2h-.7l-.1 .5a.6 .6 0 0 1 .8 .3 .6 .6 0 0 1-.4 .8 .6 .6 0 0 1-.7-.5h.2a.39 .39 0 0 0 .6 .2 .39 .39 0 0 0 0-.6 .39 .39 0 0 0-.6 .1h-.2zM536.1 387.7h.7v.2h-.7zM535 387.9a.4 .4 0 0 0 .8 0 .4 .4 0 0 0-.8 0zM534.9 386.8l.7-.2 .3 .5h-.2a.36 .36 0 0 0-.5-.3 .36 .36 0 0 0-.2 .4v.3a.58 .58 0 0 1 .9 .2 .58 .58 0 0 1-.5 .8 .58 .58 0 0 1-.6-.6zM533.7 386.9a.86 .86 0 0 0 .4 1.3l.1-.1a.85 .85 0 0 0-.4-1.3zM533.6 386.7a.84 .84 0 0 1 .9 .8 .84 .84 0 0 1-.9 .9l-.3-.9zM532.1 386.7a.63 .63 0 0 1 1 .3 .63 .63 0 0 1-.5 .9l-.4 .3h.9v.2h-1.2l.5-.6a.48 .48 0 0 0 .5-.5 .48 .48 0 0 0-.5-.5l-.5 .3zM531.1 387.7h.6v.2h-.6zM529.8 387.1l.7-.5v1.8h-.2v-1.4l-.5 .3zM528.7 386.9h.2v.5h.5v.2h-.5v.5h-.2v-.5h-.5v-.2h.5zM526.9 388.2h.3v.2h-.3zM526.9 387.1h.3v.3h-.3zM525.7 387.4l-.1 .2h.7l-.2-.3zM525.5 387.3a.61 .61 0 0 1 .8-.2 .61 .61 0 0 1 .3 .7h-1a.39 .39 0 0 0 .3 .5 .39 .39 0 0 0 .4-.3h.3a.66 .66 0 0 1-1.1 .3 .66 .66 0 0 1 0-1zM524 387.1l1 .1 .1 1.2h-.2l-.1-1-.2-.1-.3 .2-.1 .9h-.2zM522.8 387.8a.46 .46 0 0 0 .9 0 .46 .46 0 0 0-.9 0zM522.5 387.8a.7 .7 0 0 1 1.4 0 .7 .7 0 0 1-1.4 0zM521.2 386.6h.2v.7a.47 .47 0 0 1 .6-.2 .47 .47 0 0 1 .3 .5v.8h-.2l-.1-1-.2-.1-.3 .2-.1 .9h-.2zM519.8 386.8v.7h.6a.33 .33 0 0 0 .3-.5 .33 .33 0 0 0-.5-.2zM519.5 386.6h1a.55 .55 0 0 1 .4 .7 .55 .55 0 0 1-.7 .4h-.4v.7h-.3z" fill-rule="evenodd"/>
</g>
<g font-size="7.7">
<text x="426.9" y="407.6">NP2 ARC SLIDER WIDE CARR.ipt</text>
<text x="462.6" y="424.8">51018</text>
</g>
<g font-size="6.3">
<text x="207.6" y="185.4">C</text>
<text x="220.3" y="189.4">A</text>
<text x="220.3" y="239.1">A</text>
<text x="101.2" y="243.2">SECTION A-A</text>
<text x="116.3" y="250.8">2X</text>
<text x="207.6" y="287.8">C</text>
<text x="37.1" y="293.4">SECTION C-C</text>
</g>
<text font-size="5.2" x="526.1" y="423.5">-</text>
<text font-size="4.6" x="418.9" y="387.7">© 2025 Allen Institute for Neural Dynamics</text>
<text font-size="4.3" x="417.8" y="423.5">C</text>
<g font-size="4.2">
<text x="68.7" y="5.3">4</text>
<text x="208.4" y="5.3">3</text>
<text x="348.1" y="5.3">2</text>
<text x="487.8" y="5.3">1</text>
<text x="2.5" y="55.5">D</text>
<text x="553.5" y="55.5">D</text>
<text x="2.8" y="163.4">C</text>
<text x="553.5" y="163.4">C</text>
<text x="2.9" y="271.4">B</text>
<text x="553.5" y="271.4">B</text>
<text x="2.8" y="379.3">A</text>
<text x="553.5" y="379.3">A</text>
<text x="68.7" y="429.5">4</text>
<text x="208.4" y="429.6">3</text>
<text x="348.1" y="429.6">2</text>
<text x="487.8" y="429.5">1</text>
</g>
<g font-size="3.5">
<text x="12.7" y="15.3">GENERAL NOTES:</text>
<text x="12.7" y="19.5">1.</text>
<text x="12.7" y="23.7">2.</text>
<text x="18.9" y="19.5">MATERIAL: ALUMINUM, 6061-T651</text>
<text x="18.9" y="23.7">SPECIAL FINISH: ANODIZE PER MIL-A-8625F, TYPE II, CLASS 2 (BLACK)</text>
<text x="12.7" y="27.8">3.</text>
<text x="18.9" y="27.8">SURFACE ROUGHNESS (UNLESS SPECIFIED OTHERWISE): 63 Ra (AVERAGE MICRO-INCHES)</text>
<text x="12.7" y="32">4.</text>
<text x="18.9" y="32">INTERPRET DIMENSIONS AND TOLERANCES PER ASME Y14.5M-1994</text>
<text x="12.7" y="36.2">5.</text>
<text x="12.7" y="40.4">6.</text>
<text x="18.9" y="36.2">DEBURR AND BREAK ALL SHARP EDGES, MAX 0.010&quot; (UNLESS SPECIFIED OTHERWISE)</text>
<text x="18.9" y="40.4">PARTS ARE TO BE CLEAN AND FREE OF OIL, GREASE, AND OTHER CONTAMINANTS</text>
<text x="12.7" y="44.6">7.</text>
<text x="18.9" y="44.6">DIMENSIONS INCLUDE ANODIZING, ELECTROPLATING, AND CHEMICALLY APPLIED FINISHES IF APPLICABLE</text>
<text x="241.1" y="84.6">2.850</text>
<text x="235.8" y="94.5">1.500 ±.002</text>
<text x="227.8" y="105.5">.750</text>
<text x="165.2" y="122.2">3X .475</text>
<text x="156.5" y="129.3">.855</text>
<text x="284.9" y="151.3">M8x1.25</text>
<text x="154.1" y="157">2X ⌀.217 THRU</text>
<text x="156.2" y="162.3">+.0010</text>
<text x="156.8" y="165.8">- .0000</text>
<text x="241" y="174.1">2.475</text>
<text x="423.2" y="183.1">2X ⌀.134 THRU</text>
<text x="137.7" y="193.7">(.200)</text>
<text x="147.4" y="205.4">.345</text>
<text x="160.4" y="213.6">R10.875</text>
<text x="377.3" y="237.9">2.048</text>
<text x="306.1" y="242.3">1.481</text>
<text x="306.1" y="246.3">2X</text>
<text x="24.3" y="260.5">2X ⌀.250</text>
<text x="166.4" y="258.1">R9.735</text>
<text x="31.4" y="283.8">2X .075</text>
<text x="433.2" y="288.7">2X ⌀.134 THRU</text>
<text x="241.1" y="297.1">2.171</text>
<text x="354.5" y="381.6">(UNLESS SPECIFIED OTHERWISE)</text>
<text x="352.5" y="390">[SECONDARY UNITS]: MILLIMETERS</text>
<text x="361.1" y="385.8">PRIMARY UNITS: INCHES</text>
<text x="362.3" y="394.1">PRIMARY TOLERANCES:</text>
<text x="361.9" y="397.9">X.X</text>
<text x="386.7" y="398">± 0.020</text>
<text x="361.9" y="402.1">X.XX</text>
<text x="361.9" y="406.3">X.XXX</text>
<text x="386.7" y="402.1">± 0.010</text>
<text x="386.7" y="406.3">± 0.005</text>
<text x="361.9" y="410.5">X.XXXX</text>
<text x="384.7" y="410.5">± 0.0005</text>
<text x="358.4" y="419.7">- DO NOT SCALE DRAWING -</text>
<text x="361.9" y="414.6">ANGULAR</text>
<text x="383.8" y="414.7">± 0.5 DEG</text>
<text x="415.5" y="418.4">SIZE</text>
<text x="461.6" y="418.3">PART NUMBER</text>
<text x="523.9" y="418.3">REV</text>
<text x="537.8" y="418.4">SHEET</text>
<text x="352" y="424.2">THIRD ANGLE PROJECTION:</text>
<text x="536.7" y="423.2">1 OF 1</text>
</g>
<g font-size="3.3">
<text x="137.4" y="164.2">⌴ ⌀.3155</text>
<text x="168.5" y="164.2">↧ .200</text>
<text x="423.2" y="187.6">⌴ ⌀.250 ↧ .120</text>
</g>
</svg>
